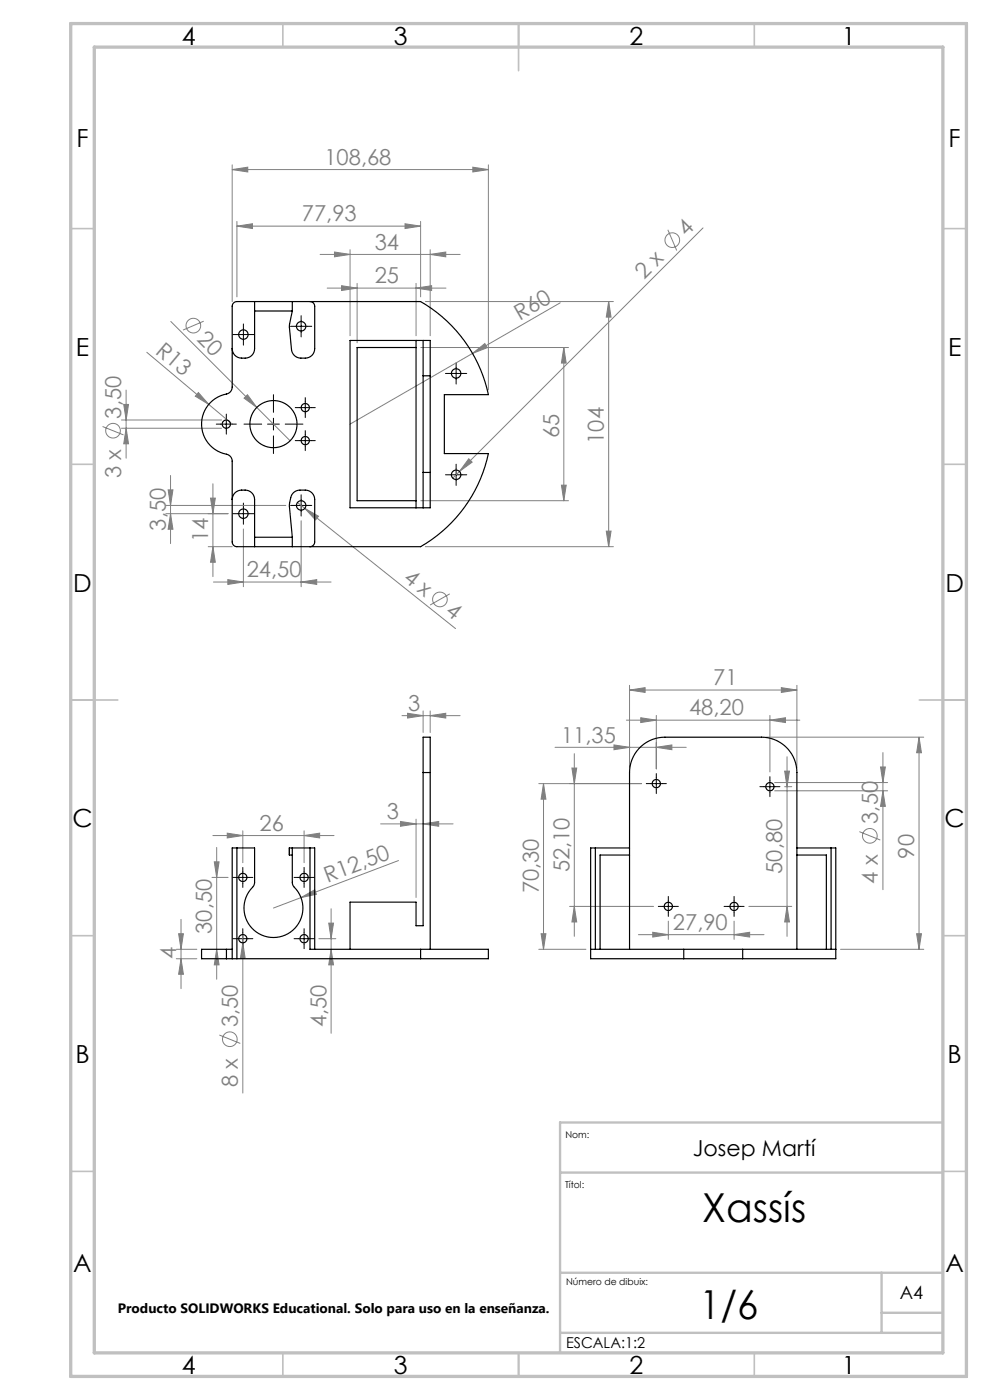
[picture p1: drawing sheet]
<svg xmlns="http://www.w3.org/2000/svg" width="210mm" height="297mm" viewBox="0 0 210 297" stroke-linecap="round" stroke-linejoin="round" font-family="sans-serif">
<g fill="none" stroke="#808080" stroke-width=".21">
<path d="M49.3 36l3.3-.5v1zM49.3 35v29M49.3 36h54.3M100.3 35.5l3.3 .5-3.3 .5zM103.6 35v47.7M50.3 48l3.3-.5v1zM50.3 47v16M50.3 48h38.9M67.9 54h29.7M71 53.5l3.3 .5-3.3 .5zM74.3 53v18.2M85.9 47.5l3.3 .5-3.3 .5z"/>
<path d="M89.2 47v16M91.3 54l3.3-.5v1zM91.3 53v18.2M141.7 48.7l1.8 4.4M149.1 48.4l-53.1 53M31.1 74.7l13.2 11.1M36.2 68.2l25.3 25.3M43.2 68.1l-4.4 1.9M69.4 61.1h25.2M72.5 60.6l3.3 .5-3.3 .5zM75.8 60.1v12.6M88.3 61.1l3.3-.5v1z"/>
<path d="M88.3 60.1v11.1M89.3 73.7h31.3M90.2 64h39.9M100.2 75l2.6-2.1 .5 .9zM100.2 75l-25.9 15M118.8 64.2l-18.6 10.8M119.6 73.7v32.5M119.6 73.7l.5 3.3h-1zM129.1 64l.5 3.3h-1zM129.1 64v52M21.8 90.5l4.4 1.8M25.8 89.1h21.2"/>
<path d="M25.8 90.8h21.2M26.2 85.8h1.1l-.5 3.3zM26.8 82.7v14.5M26.8 90.8l.5 3.4h-1.1zM42.1 83.3l2.2 2.5-2.9-1.7zM44.3 85.8l5 4.2M51.8 84.5l.7-.8 2 2.7zM99.4 97.3l.8 .7-2.7 2zM35.2 107.2h25.4M35.7 103.9h1l-.5 3.3zM36.2 100.9v14.4M36.2 109l.5 3.3h-1z"/>
<path d="M44.2 116h5.1M44.7 105.7h1l-.5 3.3zM45.2 102.6v19.7M45.2 116l.5 3.3h-1zM48.4 109h-13.2M51.6 112.2v12.3M63.1 106.6l1.6 1.2M63.9 110.5v14M64.7 107.8l2.9 1.7-.7 .8zM64.7 107.8l31.9 25.6M89.3 106.2h31.3M90.2 116h39.9"/>
<path d="M119.1 102.9h1l-.5 3.3zM128.6 112.7h1l-.5 3.3zM45.3 123.5h24.9M48.3 123l3.3 .5-3.3 .5zM63.9 123.5l3.3-.5v1zM95.4 126l-4.2 2.4M85.3 151.8h12.3M86.5 151.3l3.3 .5-3.3 .5zM89.8 150.8v4.6M91.3 151.8l3.3-.5v1zM91.3 150.8v4.6M117.7 158.5h27.9"/>
<path d="M121.8 159.9v38.7M130.2 158l3.3 .5-3.3 .5zM132.9 152.8h36.8M133.5 146.4l3.3-.5v1zM133.5 145.4v17.5M133.5 146.4h35.5M135.9 152.3l3.3 .5-3.3 .5zM139.2 158.5l3.3-.5v1zM139.2 151.8v11.3M162.5 156.4h33.4M163.3 152.8l3.3-.5v1zM163.3 151.8v12"/>
<path d="M165.7 145.9l3.3 .5-3.3 .5zM169 145.4v17.5M187.3 159.7v29M194.9 156.4v45M194.9 156.4l.6 3.3h-1.1zM45.2 177.3h25.7M46 179.8v27.9M48.2 176.7l3.3 .6-3.3 .5zM51.5 176.3v6.7M64.5 177.3l3.3-.6v1.1zM64.5 176.3v6.7M80.7 174.8h15.4"/>
<path d="M85 174.3l3.3 .5-3.3 .5zM88.3 173.8v16.6M89.8 174.8l3.3-.5v1zM114.3 166.2h21.8M115.3 166.2v35.2M115.3 166.2l.5 3.3h-1zM121.3 162.9h1l-.5 3.3zM164.3 166h24M164.3 167.8h24M166.4 166.9h1.6M166.4 163.6h1.1l-.6 3.3zM167 160.5v38.1"/>
<path d="M182.3 176.4l4.4 1.8M186.8 162.7h1l-.5 3.3zM187.3 167.8l.5 3.3h-1zM37.9 198.1h1l-.5 3.3zM38.4 195v14.7M45 186.1h3.4M45.5 182.8h1l-.5 3.3zM51.5 198.3v33.6M63.8 190.4l3-1.6 .3 .9zM63.8 190.4l-5.8 2.2M67.6 199.1h3.6M69.7 195.8h1l-.5 3.3z"/>
<path d="M70.2 192.8v26.4M84.5 182.6l-20.7 7.8M114.8 198.1h1l-.5 3.3zM120.8 192.3h17.8M121.8 192.3l.5 3.3h-1zM135.4 198.3h26.7M138.5 197.8l3.3 .5-3.3 .5zM141.8 195.4v3.9M155.7 198.3l3.3-.5v1zM155.7 195.4v3.9M158.8 192.3h9.2M166.9 192.3l.6 3.3h-1.1z"/>
<path d="M194.4 198.1h1.1l-.6 3.3zM37.4 201.4h4.4M37.4 203.4h4.4M38.4 203.4l.5 3.3h-1zM46 201.4l.5 3.3h-1zM46.5 219.6l4.5 1.8M51.5 200l.5 3.3h-1zM70.2 201.4l.5 3.3h-1zM114.3 201.4h10M178.3 201.4h17.6"/>
<circle cx="142.6" cy="50.9" r="1.56"/>
<circle cx="41" cy="69.1" r="1.56"/>
<circle cx="24" cy="91.4" r="1.56"/>
<circle cx="93.3" cy="127.2" r="1.56"/>
<circle cx="184.5" cy="177.3" r="1.56"/>
<circle cx="48.8" cy="220.5" r="1.56"/>
</g>
<g fill="none" stroke="#000" stroke-width=".21" stroke-dasharray="15.2 1.3 1.3 1.3">
<path d="M50.4 71h-1M51.6 69.7v-1M51.6 72.2v1M52.9 71h1M62.6 69.2h-1M63.9 68v-1M63.9 70.5v1M65.1 69.2h1M95.5 79.2h-1M96.8 78v-1M98 79.2h1M46.8 90h-.9"/>
<path d="M48 88.7v-.9M48 91.2v.9M49.3 90h.8M55.5 90h-3.7M58 87.5v-3.8M58 92.5v3.7M60.5 90h3.8M63.5 93.5h-.9M63.5 86.5h-.9M64.8 92.2v-.9M64.8 94.7v.9M64.8 85.2v-.9"/>
<path d="M64.8 87.7v.9M66 93.5h.9M66 86.5h.9M96.8 99.5v-1M96.8 80.5v1M50.4 109h-1M51.6 107.7v-1M51.6 110.2v1M52.9 109h1M62.6 107.2h-1M63.9 106v-1M63.9 108.5v1"/>
<path d="M65.1 107.2h1M95.5 100.7h-1M96.8 102v1M98 100.7h1M138 166.2h-.9M139.2 165v-.9M139.2 167.5v.9M140.5 166.2h.8M162.1 166.9h-.9M163.3 165.6v-.8M163.3 168.1v.9M164.6 166.9h.8"/>
<path d="M50.3 199.1h-.9M50.3 186.1h-.9M51.5 197.9v-.9M51.5 184.9v-.9M51.5 187.4v.9M52.8 199.1h.8M52.8 186.1h.8M63.3 186.1h-.9M63.3 199.1h-.9M64.5 184.9v-.9M64.5 187.4v.9M64.5 197.9v-.9"/>
<path d="M65.8 186.1h.8M65.8 199.1h.8M140.5 192.3h-.9M141.8 191v-.8M141.8 193.5v.9M143 192.3h.9M154.5 192.3h-.9M155.7 191v-.8M155.7 193.5v.9M157 192.3h.8M51.5 200.4v.9M64.5 200.4v.9"/>
</g>
<g fill="none" stroke="#000" stroke-width=".21">
<path d="M50.4 71h2.5M51.6 69.7v2.5M62.6 69.2h2.5M63.9 68v2.5M95.5 79.2h2.5M96.8 78v2.5M46.8 90h2.5M48 88.7v2.5M56.8 90h2.5M58 88.7v2.5M63.5 93.5h2.5M63.5 86.5h2.5"/>
<path d="M64.8 85.2v2.5M64.8 92.2v2.5M96.8 99.5v2.5M50.4 109h2.5M51.6 107.7v2.5M62.6 107.2h2.5M63.9 106v2.5M95.5 100.7h2.5M138 166.2h2.5M139.2 165v2.5M162.1 166.9h2.5M163.3 165.6v2.5"/>
<path d="M50.3 199.1h2.5M50.3 186.1h2.5M51.5 184.9v2.5M51.5 197.9v2.5M63.3 199.1h2.5M63.3 186.1h2.5M64.5 184.9v2.5M64.5 197.9v2.5M140.5 192.3h2.5M141.8 191v2.5M154.5 192.3h2.5M155.7 191v2.5"/>
</g>
<g fill="none" stroke="#c0c0c0" stroke-width=".35">
<path d="M60 5v5M110 5v10M160 5v5M15 48.5h5M200 48.5h5M15 98.5h5M200 98.5h5M15 148.5h10M195 148.5h10M15 198.5h5M200 198.5h5M15 248.5h5"/>
<path d="M200 248.5h5M60 287v5M110 287v5M160 287v5"/>
</g>
<path d="M200 238.1h-81.2v48.9M118.8 248.8h81.2M118.8 270h81.2M187 270v12.8M187 278.5h13M118.8 282.8h81.2" fill="none" stroke="#c0c0c0" stroke-width=".5"/>
<path d="M15 5h190v287h-190zM20 10h180v277h-180z" fill="none" stroke="#c0c0c0" stroke-width=".7"/>
<g fill="#808080">
<path d="M51.8 84.5l.7-.8 2 2.7z"/>
<path d="M42.1 83.3l2.2 2.5-2.9-1.7z"/>
<path d="M63.8 190.4l3-1.6 .3 .9z"/>
<path d="M100.2 75l2.6-2.1 .5 .9z"/>
<path d="M99.4 97.3l.8 .7-2.7 2z"/>
<path d="M51.5 200l.5 3.3h-1z"/>
<path d="M64.7 107.8l2.9 1.7-.7 .8z"/>
<path d="M91.3 54l3.3-.5v1zM71 53.5l3.3 .5-3.3 .5z"/>
<path d="M64.5 177.3l3.3-.6v1.1zM48.2 176.7l3.3 .6-3.3 .5z"/>
<path d="M72.5 60.6l3.3 .5-3.3 .5zM88.3 61.1l3.3-.5v1zM48.3 123l3.3 .5-3.3 .5zM63.9 123.5l3.3-.5v1zM133.5 146.4l3.3-.5v1zM165.7 145.9l3.3 .5-3.3 .5zM130.2 158l3.3 .5-3.3 .5zM139.2 158.5l3.3-.5v1zM138.5 197.8l3.3 .5-3.3 .5zM155.7 198.3l3.3-.5v1zM135.9 152.3l3.3 .5-3.3 .5zM163.3 152.8l3.3-.5v1z"/>
<path d="M49.3 36l3.3-.5v1zM100.3 35.5l3.3 .5-3.3 .5z"/>
<path d="M85.9 47.5l3.3 .5-3.3 .5zM50.3 48l3.3-.5v1z"/>
<path d="M36.2 109l.5 3.3h-1zM35.7 103.9h1l-.5 3.3z"/>
<path d="M119.1 102.9h1l-.5 3.3zM119.6 73.7l.5 3.3h-1z"/>
<path d="M37.9 198.1h1l-.5 3.3zM38.4 203.4l.5 3.3h-1zM45.5 182.8h1l-.5 3.3zM46 201.4l.5 3.3h-1zM69.7 195.8h1l-.5 3.3zM70.2 201.4l.5 3.3h-1zM26.2 85.8h1.1l-.5 3.3zM26.8 90.8l.5 3.4h-1.1zM194.9 156.4l.6 3.3h-1.1zM194.4 198.1h1.1l-.6 3.3zM186.8 162.7h1l-.5 3.3zM187.3 167.8l.5 3.3h-1zM115.3 166.2l.5 3.3h-1zM114.8 198.1h1l-.5 3.3zM121.3 162.9h1l-.5 3.3zM121.8 192.3l.5 3.3h-1zM166.4 163.6h1.1l-.6 3.3zM166.9 192.3l.6 3.3h-1.1z"/>
<path d="M129.1 64l.5 3.3h-1zM128.6 112.7h1l-.5 3.3zM44.7 105.7h1l-.5 3.3zM45.2 116l.5 3.3h-1z"/>
<path d="M85 174.3l3.3 .5-3.3 .5zM89.8 174.8l3.3-.5v1zM86.5 151.3l3.3 .5-3.3 .5zM91.3 151.8l3.3-.5v1z"/>
</g>
<g fill="none" stroke="#000" stroke-width=".25">
<path d="M54 64v10a2.15 2.15 0 0 1-2.7 2 2 2 0 0 1-2-2M54 64h-3.7a1 1 0 0 0-1 1v17.1a1.71 1.71 0 0 1-1.9 1.6 6.6 6.6 0 0 0-4.6 6.9 6.6 6.6 0 0 0 5.7 5.9l.6 .6 .2 .7v17.2a1 1 0 0 0 1 1h3.7M54 66h8M54 64h8M62 64h27.2a30 30 0 0 1 14.4 19.7h-9.3v12.5h9.3a30 30 0 0 1-14.4 19.8h-27.2M62 64v2M65.8 64a1 1 0 0 1 1 1v9a2 2 0 0 1-2 2 2.26 2.26 0 0 1-3-1.8l-.4-5 .6-3.2M88.3 72.2v35.5M88.3 73.7h-12.5v32.5h12.5M89.8 72.2v7.5M89.8 79.7v20.5M89.8 79.7h1.5"/>
<path d="M91.3 79.7v-7.5h-17v35.5h17v-7.5M91.3 79.7v20.5M49.3 106a2.15 2.15 0 0 1 2.7-2 2 2 0 0 1 2 2v10M54 114h8M54 116h8M62 114l-.6-7.3a2.71 2.71 0 0 1 1.2-2.5 3.6 3.6 0 0 1 3.6 .4l.4 .6 .2 .8v9a1 1 0 0 1-1 1M62 114v2M89.8 100.2v7.5M89.8 100.2h1.5M50.3 179.9h3.7v7.3l-.2 .7a6.3 6.3 0 0 0-.3 9.1 6.3 6.3 0 0 0 9 0 6.3 6.3 0 0 0-.3-9.1l-.2-.7v-7.3M50.3 179.9h-1v23.5M50.3 179.9v23.5"/>
<path d="M61.4 179.9v1.5M61.4 179.9h4.4M65.8 179.9h1v21.5M65.8 179.9v21.5h23.4M89.8 163.9v-7.5h1.5v7.5M89.8 163.9v32.5h-1.5v-5h-14v10M89.8 163.9h1.5M91.3 163.9v37.5M126.3 179.9h-1v23.5h19.7M126.3 179.9h7.2M126.3 179.9v21.5M169 179.9h7.3"/>
<path d="M176.3 179.9h1v23.5h-19.8M176.3 179.9v21.5M61.4 181.4h.6M133.5 181.4h-6.2v20M169 181.4h6.3v20M48 201.4h1.3M48 203.4h1.3M48 201.4h-5.2v2h5.2M48 201.4v2M49.3 203.4h1M50.3 203.4h38.9M89.2 201.4h14.4v2h-14.4"/>
<path d="M89.2 201.4v2M125.3 201.4h19.7M133.5 201.4v-37.5a7.5 7.5 0 0 1 7.5-7.5h20.5a7.5 7.5 0 0 1 7.5 7.5v37.5M145 201.4h12.5M145 203.4h12.5M145 201.4v2M157.5 201.4h19.8M157.5 201.4v2"/>
<circle cx="51.6" cy="71" r="1"/>
<circle cx="63.9" cy="69.2" r="1"/>
<circle cx="96.8" cy="79.2" r="1"/>
<circle cx="48" cy="90" r=".88"/>
<circle cx="58" cy="90" r="5"/>
<circle cx="64.8" cy="93.5" r=".87"/>
<circle cx="64.8" cy="86.5" r=".87"/>
<circle cx="51.6" cy="109" r="1"/>
<circle cx="63.9" cy="107.2" r="1"/>
<circle cx="96.8" cy="100.7" r="1"/>
<circle cx="139.2" cy="166.2" r=".87"/>
<circle cx="163.3" cy="166.9" r=".88"/>
<circle cx="51.5" cy="186.1" r=".88"/>
<circle cx="51.5" cy="199.1" r=".87"/>
<circle cx="64.5" cy="186.1" r=".88"/>
<circle cx="64.5" cy="199.1" r=".87"/>
<circle cx="141.8" cy="192.3" r=".88"/>
<circle cx="155.7" cy="192.3" r=".88"/>
</g>
<g font-size="8.5">
<text x="149" y="259.3">Xassís</text>
<text x="148.4" y="279.7">1/6</text>
</g>
<g font-size="5.3">
<text x="38.5" y="9.5">4</text>
<text x="83.5" y="9.5">3</text>
<text x="133.6" y="9.5">2</text>
<text x="178.6" y="9.5">1</text>
<text x="16.2" y="31.2">F</text>
<text x="201.2" y="31.2">F</text>
<text x="16.1" y="75.5">E</text>
<text x="201.1" y="75.5">E</text>
<text x="15.5" y="125.5">D</text>
<text x="200.5" y="125.5">D</text>
<text x="15.4" y="175.5">C</text>
<text x="200.4" y="175.5">C</text>
<text x="16" y="225.5">B</text>
<text x="201" y="225.5">B</text>
<text x="15.5" y="269.7">A</text>
<text x="200.5" y="269.7">A</text>
<text x="38.5" y="291.5">4</text>
<text x="83.5" y="291.5">3</text>
<text x="133.6" y="291.5">2</text>
<text x="178.6" y="291.5">1</text>
</g>
<g font-size="4.7" fill="#808080">
<text x="68.8" y="35">108,68</text>
<text x="64" y="47">77,93</text>
<text x="79.5" y="53">34</text>
<text x="145.6" y="50.3" transform="rotate(-45 145.6 50.3)">4</text>
<text x="136.7" y="59.3" transform="rotate(-45 136.7 59.3)">2 x</text>
<text x="79.5" y="60.1">25</text>
<text x="110.3" y="68" transform="rotate(-30 110.3 68)">R60</text>
<text x="32.8" y="74.8" transform="rotate(40 32.8 74.8)">R13</text>
<text x="41.6" y="72.1" transform="rotate(45 41.6 72.1)">20</text>
<text x="25.7" y="88.8" transform="rotate(-90 25.7 88.8)">3,50</text>
<text x="118.6" y="92.9" transform="rotate(-90 118.6 92.9)">65</text>
<text x="128.1" y="94.2" transform="rotate(-90 128.1 94.2)">104</text>
<text x="25.7" y="101.5" transform="rotate(-90 25.7 101.5)">3 x</text>
<text x="35.2" y="112.5" transform="rotate(-90 35.2 112.5)">3,50</text>
<text x="44.2" y="115.1" transform="rotate(-90 44.2 115.1)">14</text>
<text x="52.3" y="122.5">24,50</text>
<text x="85.3" y="123" transform="rotate(39 85.3 123)">4 x</text>
<text x="94.3" y="130.1" transform="rotate(39 94.3 130.1)">4</text>
<text x="151.3" y="145.4">71</text>
<text x="86.6" y="150.8">3</text>
<text x="146.2" y="151.8">48,20</text>
<text x="119" y="157.5">11,35</text>
<text x="82" y="173.8">3</text>
<text x="55" y="176.2">26</text>
<text x="186.2" y="174.8" transform="rotate(-90 186.2 174.8)">3,50</text>
<text x="120.8" y="185.1" transform="rotate(-90 120.8 185.1)">52,10</text>
<text x="165.9" y="185.4" transform="rotate(-90 165.9 185.4)">50,80</text>
<text x="193.9" y="182.1" transform="rotate(-90 193.9 182.1)">90</text>
<text x="69.4" y="187.2" transform="rotate(-21 69.4 187.2)">R12,50</text>
<text x="114.3" y="189.5" transform="rotate(-90 114.3 189.5)">70,30</text>
<text x="186.2" y="187.4" transform="rotate(-90 186.2 187.4)">4 x</text>
<text x="142.7" y="197.3">27,90</text>
<text x="37.4" y="203.5" transform="rotate(-90 37.4 203.5)">4</text>
<text x="44.9" y="198.1" transform="rotate(-90 44.9 198.1)">30,50</text>
<text x="50.5" y="217.9" transform="rotate(-90 50.5 217.9)">3,50</text>
<text x="69.2" y="217.9" transform="rotate(-90 69.2 217.9)">4,50</text>
<text x="50.5" y="230.6" transform="rotate(-90 50.5 230.6)">8 x</text>
</g>
<text font-size="4.7" x="147" y="245.3">Josep Martí</text>
<text font-size="3.9" x="190.9" y="275.5">A4</text>
<text font-size="3.2" x="120.1" y="286">ESCALA:1:2</text>
<text font-size="2.9" x="25" y="278.6">Producto SOLIDWORKS Educational. Solo para uso en la enseñanza.</text>
<g font-size="2">
<text x="120" y="241.4">Nom:</text>
<text x="119.9" y="251.9">Títol:</text>
<text x="120.1" y="272.5">Número de dibuix:</text>
</g>
</svg>
